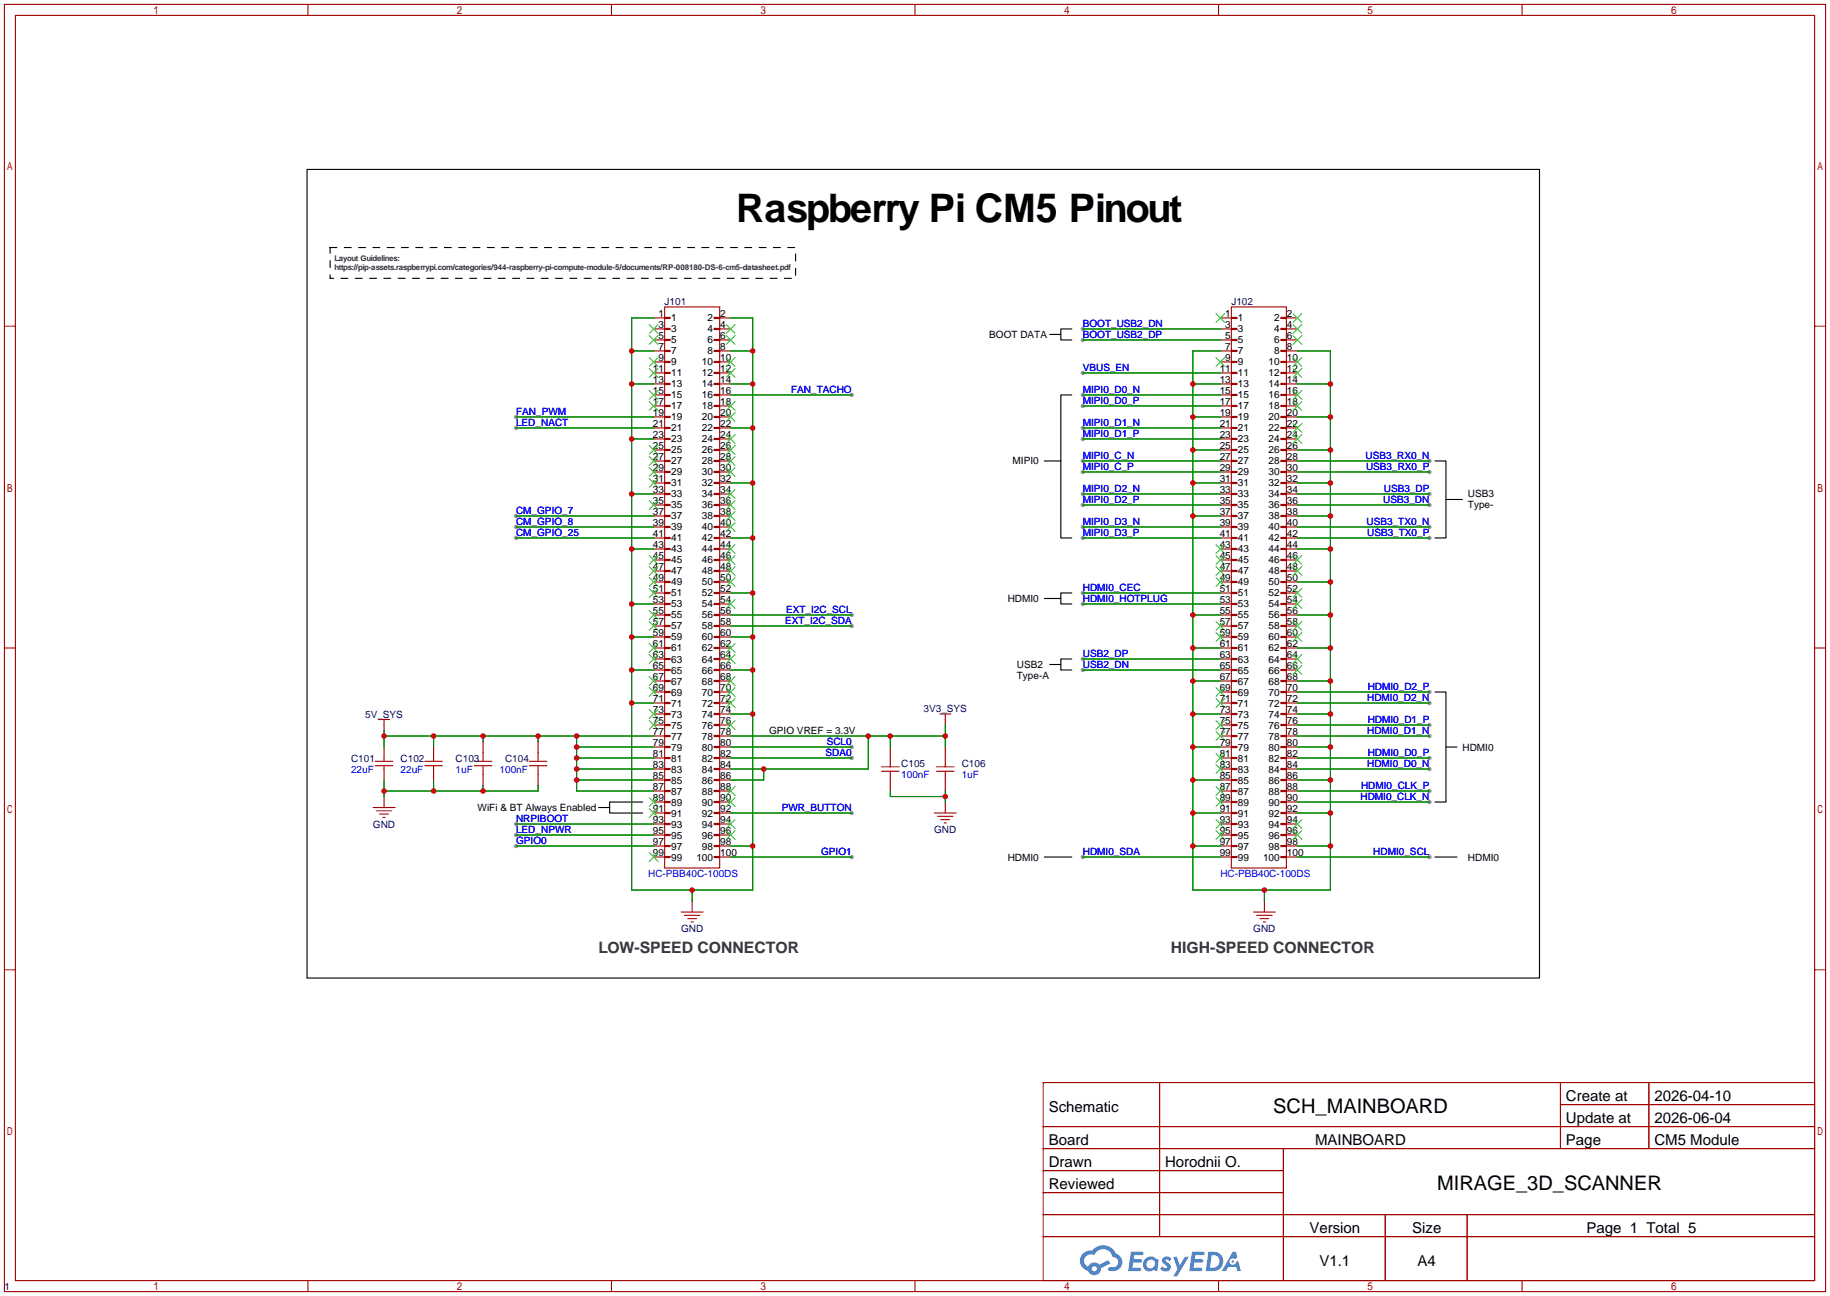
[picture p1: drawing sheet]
<svg xmlns="http://www.w3.org/2000/svg" width="422mm" height="299mm" viewBox="0 0 422 299" stroke-linecap="round" stroke-linejoin="round" font-family="sans-serif">
<g fill="#999">
<circle cx="329.9" cy="106.4" r=".51"/>
<circle cx="329.9" cy="109" r=".51"/>
<circle cx="329.9" cy="114" r=".51"/>
<circle cx="329.9" cy="116.6" r=".51"/>
<circle cx="329.9" cy="121.7" r=".51"/>
<circle cx="329.9" cy="124.2" r=".51"/>
<circle cx="249.9" cy="86.1" r=".51"/>
<circle cx="249.9" cy="91.2" r=".51"/>
<circle cx="249.9" cy="93.7" r=".51"/>
<circle cx="249.9" cy="98.8" r=".51"/>
<circle cx="249.9" cy="101.3" r=".51"/>
<circle cx="249.9" cy="106.4" r=".51"/>
<circle cx="249.9" cy="109" r=".51"/>
<circle cx="249.9" cy="114" r=".51"/>
<circle cx="249.9" cy="116.6" r=".51"/>
<circle cx="249.9" cy="121.7" r=".51"/>
<circle cx="249.9" cy="124.2" r=".51"/>
<circle cx="196.6" cy="172.5" r=".51"/>
<circle cx="196.6" cy="175" r=".51"/>
<circle cx="249.9" cy="75.9" r=".51"/>
<circle cx="249.9" cy="78.5" r=".51"/>
<circle cx="196.6" cy="187.7" r=".51"/>
<circle cx="196.6" cy="91.2" r=".51"/>
<circle cx="119.1" cy="96.3" r=".51"/>
<circle cx="119.1" cy="98.8" r=".51"/>
<circle cx="119.1" cy="124.2" r=".51"/>
<circle cx="119.1" cy="121.7" r=".51"/>
<circle cx="119.1" cy="119.1" r=".51"/>
<circle cx="119.1" cy="190.2" r=".51"/>
<circle cx="329.9" cy="185.2" r=".51"/>
<circle cx="329.9" cy="182.6" r=".51"/>
<circle cx="329.9" cy="177.5" r=".51"/>
<circle cx="329.9" cy="175" r=".51"/>
<circle cx="329.9" cy="169.9" r=".51"/>
<circle cx="329.9" cy="167.4" r=".51"/>
<circle cx="329.9" cy="162.3" r=".51"/>
<circle cx="329.9" cy="159.8" r=".51"/>
<circle cx="119.1" cy="195.3" r=".51"/>
<circle cx="249.9" cy="152.1" r=".51"/>
<circle cx="249.9" cy="154.7" r=".51"/>
<circle cx="119.1" cy="192.8" r=".51"/>
<circle cx="196.6" cy="197.9" r=".51"/>
<circle cx="196.6" cy="144.5" r=".51"/>
<circle cx="196.6" cy="142" r=".51"/>
<circle cx="329.9" cy="197.9" r=".51"/>
<circle cx="249.9" cy="197.9" r=".51"/>
<circle cx="249.9" cy="139.4" r=".51"/>
<circle cx="249.9" cy="136.9" r=".51"/>
</g>
<g fill="none" stroke="#a10000" stroke-width=".25">
<path d="M1 1h420.4v297.2h-420.4zM3.6 3.6h415.2v292.1h-415.2zM71.1 1v2.6M141.1 1v2.6M211.2 1v2.6M281.3 1v2.6M351.3 1v2.6M1 75.3h2.6M418.8 75.3h2.6M1 149.6h2.6M418.8 149.6h2.6M1 223.9h2.6"/>
<path d="M418.8 223.9h2.6M240.8 249.9h178v45.8h-178zM267.7 249.9v35.6M360.2 249.9v15.3M360.2 255h58.6M380.6 249.9v15.3M240.8 260.1h178M240.8 265.2h178M240.8 270.3h55.4M240.8 275.3h55.4M296.2 265.2v30.5M71.1 295.7v2.5"/>
<path d="M141.1 295.7v2.5M211.2 295.7v2.5M240.8 280.4h178M240.8 285.5h178M281.3 295.7v2.5M319.8 280.4v15.3M338.6 280.4v15.3M351.3 295.7v2.5"/>
</g>
<g fill="#5487ff">
<path d="M268.5 290.3a1.3 1.3 0 0 1 1.9 .3l-.4 .6a.54 .54 0 0 0-1-.2l.2 .2a1.28 1.28 0 0 1 .8 2 1.53 1.53 0 0 1-2.2-.3l.5-.6 .8 .5a.31 .31 0 0 0 .3-.3 .31 .31 0 0 0-.2-.3 1.12 1.12 0 0 1-.7-1.9z"/>
<path d="M270.8 290.2h.8l.7 1.9 1.2-1.9h.9l-2.7 4.5h-.9l1-1.7z"/>
<path d="M261 289h2.3a.46 .46 0 0 1 .5 .1 .46 .46 0 0 1 .1 .5l-.3 .2h-1.8l-.1 .9h1.6a.4 .4 0 0 1 .3 .4 .4 .4 0 0 1-.4 .4h-1.6l-.2 1.2h1.4a.46 .46 0 0 1 .5 .1 .46 .46 0 0 1 .1 .5l-.4 .2h-2.6z"/>
<path d="M275.1 289h2.3a.47 .47 0 0 1 .5 .1 .47 .47 0 0 1 .1 .5l-.3 .2h-1.8l-.1 .9h1.6a.4 .4 0 0 1 .4 .4 .4 .4 0 0 1-.5 .4h-1.6l-.2 1.2h1.4a.46 .46 0 0 1 .5 .1 .46 .46 0 0 1 .1 .5l-.4 .2h-2.6z"/>
<path d="M284.5 289h.8l.3 1.3-.6 .4a.75 .75 0 0 0-1.1 .3 .75 .75 0 0 0 .5 1 .75 .75 0 0 0 .9-.6l.5-.3 .6 2.4h-.8l-.3-1h-1.8l-.5 1h-1z"/>
<path d="M278.9 289l-.6 4.5h1.4a2.27 2.27 0 0 0 2.7-2.3 2.27 2.27 0 0 0-2.7-2.2zM279.7 289.8a1.5 1.5 0 0 1 1.8 1.5 1.5 1.5 0 0 1-1.9 1.4h-.3z"/>
<path d="M264.4 290.6a1.6 1.6 0 0 0-.4 2.3 1.6 1.6 0 0 0 2.3 .2l.8 .4 .3-2.5-.1-.3h-.5a1.58 1.58 0 0 0-2.4-.1zM265 291.1a.99 .99 0 0 1 1.6 .6 .99 .99 0 0 1-1.3 1.1 .98 .98 0 0 1-.3-1.7z"/>
<path d="M250 289.4a2.37 2.37 0 0 0 1.1 4 1.54 1.54 0 0 0 1.8 1 1.54 1.54 0 0 0 1.2-1.6l2.2-1.1-.5-.8-2.1 1.1a1.57 1.57 0 0 0-2.6 .4 1.5 1.5 0 0 1-.7-2.1 1.5 1.5 0 0 1 2.2-.5 2.23 2.23 0 0 1 2.3-1.4 2.23 2.23 0 0 1 1.9 1.8 1.16 1.16 0 0 1 1.3 1.1 1.16 1.16 0 0 1-1.1 1.3h-.7a.47 .47 0 0 0-.5 .3 .47 .47 0 0 0 .4 .6 2.14 2.14 0 0 0 2.7-1.4 2.14 2.14 0 0 0-1.3-2.7 3.2 3.2 0 0 0-5.5-.7l-1.1 .1zM252 292.9a.6 .6 0 0 1 1.2 0 .6 .6 0 0 1-1.2 0z"/>
<circle cx="284.6" cy="291.3" r=".28"/>
</g>
<g fill="none" stroke="#a10000" stroke-width=".25">
<path d="M150.9 73.4h2.5M150.9 75.9h2.5M150.9 78.5h2.5M153.4 70.9h12.7v129.5h-12.7zM153.4 73.3h1.3v.2h-1.3zM153.4 75.8h1.3v.3h-1.3zM153.4 78.4h1.3v.2h-1.3zM164.8 73.3h1.3v.2h-1.3zM164.8 75.8h1.3v.3h-1.3zM164.8 78.4h1.3v.2h-1.3zM166.1 73.4h2.6M166.1 75.9h2.6"/>
<path d="M166.1 78.5h2.6M281.7 73.4h2.5M281.7 75.9h2.5M281.7 78.5h2.5M284.2 70.9h12.7v129.5h-12.7zM284.2 73.3h1.3v.2h-1.3zM284.2 75.8h1.3v.3h-1.3zM284.2 78.4h1.3v.2h-1.3zM295.7 73.3h1.2v.2h-1.2zM295.7 75.8h1.2v.3h-1.2zM295.7 78.4h1.2v.2h-1.2zM296.9 73.4h2.6"/>
<path d="M296.9 75.9h2.6M296.9 78.5h2.6M150.9 81h2.5M150.9 83.6h2.5M150.9 86.1h2.5M150.9 88.6h2.5M150.9 91.2h2.5M150.9 93.7h2.5M150.9 96.3h2.5M150.9 98.8h2.5M153.4 80.9h1.3v.3h-1.3zM153.4 83.4h1.3v.3h-1.3z"/>
<path d="M153.4 86h1.3v.2h-1.3zM153.4 88.5h1.3v.3h-1.3zM153.4 91.1h1.3v.2h-1.3zM153.4 93.6h1.3v.3h-1.3zM153.4 96.1h1.3v.3h-1.3zM153.4 98.7h1.3v.2h-1.3zM164.8 80.9h1.3v.3h-1.3zM164.8 83.4h1.3v.3h-1.3zM164.8 86h1.3v.2h-1.3zM164.8 88.5h1.3v.3h-1.3zM164.8 91.1h1.3v.2h-1.3zM164.8 93.6h1.3v.3h-1.3z"/>
<path d="M164.8 96.1h1.3v.3h-1.3zM164.8 98.7h1.3v.2h-1.3zM166.1 81h2.6M166.1 83.6h2.6M166.1 86.1h2.6M166.1 88.6h2.6M166.1 91.2h2.6M166.1 93.7h2.6M166.1 96.3h2.6M166.1 98.8h2.6M281.7 81h2.5M281.7 83.6h2.5"/>
<path d="M281.7 86.1h2.5M281.7 88.6h2.5M281.7 91.2h2.5M281.7 93.7h2.5M281.7 96.3h2.5M281.7 98.8h2.5M284.2 80.9h1.3v.3h-1.3zM284.2 83.4h1.3v.3h-1.3zM284.2 86h1.3v.2h-1.3zM284.2 88.5h1.3v.3h-1.3zM284.2 91.1h1.3v.2h-1.3zM284.2 93.6h1.3v.3h-1.3z"/>
<path d="M284.2 96.1h1.3v.3h-1.3zM284.2 98.7h1.3v.2h-1.3zM295.7 80.9h1.2v.3h-1.2zM295.7 83.4h1.2v.3h-1.2zM295.7 86h1.2v.2h-1.2zM295.7 88.5h1.2v.3h-1.2zM295.7 91.1h1.2v.2h-1.2zM295.7 93.6h1.2v.3h-1.2zM295.7 96.1h1.2v.3h-1.2zM295.7 98.7h1.2v.2h-1.2zM296.9 81h2.6M296.9 83.6h2.6"/>
<path d="M296.9 86.1h2.6M296.9 88.6h2.6M296.9 91.2h2.6M296.9 93.7h2.6M296.9 96.3h2.6M296.9 98.8h2.6M150.9 101.3h2.5M150.9 103.9h2.5M150.9 106.4h2.5M150.9 109h2.5M150.9 111.5h2.5M150.9 114h2.5"/>
<path d="M150.9 116.6h2.5M150.9 119.1h2.5M153.4 101.2h1.3v.3h-1.3zM153.4 103.8h1.3v.2h-1.3zM153.4 106.3h1.3v.3h-1.3zM153.4 108.8h1.3v.3h-1.3zM153.4 111.4h1.3v.2h-1.3zM153.4 113.9h1.3v.3h-1.3zM153.4 116.5h1.3v.2h-1.3zM153.4 119h1.3v.3h-1.3zM164.8 101.2h1.3v.3h-1.3zM164.8 103.8h1.3v.2h-1.3z"/>
<path d="M164.8 106.3h1.3v.3h-1.3zM164.8 108.8h1.3v.3h-1.3zM164.8 111.4h1.3v.2h-1.3zM164.8 113.9h1.3v.3h-1.3zM164.8 116.5h1.3v.2h-1.3zM164.8 119h1.3v.3h-1.3zM166.1 101.3h2.6M166.1 103.9h2.6M166.1 106.4h2.6M166.1 109h2.6M166.1 111.5h2.6M166.1 114h2.6"/>
<path d="M166.1 116.6h2.6M166.1 119.1h2.6M281.7 101.3h2.5M281.7 103.9h2.5M281.7 106.4h2.5M281.7 109h2.5M281.7 111.5h2.5M281.7 114h2.5M281.7 116.6h2.5M281.7 119.1h2.5M284.2 101.2h1.3v.3h-1.3zM284.2 103.8h1.3v.2h-1.3z"/>
<path d="M284.2 106.3h1.3v.3h-1.3zM284.2 108.8h1.3v.3h-1.3zM284.2 111.4h1.3v.2h-1.3zM284.2 113.9h1.3v.3h-1.3zM284.2 116.5h1.3v.2h-1.3zM284.2 119h1.3v.3h-1.3zM295.7 101.2h1.2v.3h-1.2zM295.7 103.8h1.2v.2h-1.2zM295.7 106.3h1.2v.3h-1.2zM295.7 108.8h1.2v.3h-1.2zM295.7 111.4h1.2v.2h-1.2zM295.7 113.9h1.2v.3h-1.2z"/>
<path d="M295.7 116.5h1.2v.2h-1.2zM295.7 119h1.2v.3h-1.2zM296.9 101.3h2.6M296.9 103.9h2.6M296.9 106.4h2.6M296.9 109h2.6M296.9 111.5h2.6M296.9 114h2.6M296.9 116.6h2.6M296.9 119.1h2.6M150.9 121.7h2.5M150.9 124.2h2.5"/>
<path d="M150.9 126.7h2.5M150.9 129.3h2.5M150.9 131.8h2.5M150.9 139.4h2.5M150.9 134.4h2.5M150.9 136.9h2.5M153.4 121.5h1.3v.3h-1.3zM153.4 124.1h1.3v.2h-1.3zM153.4 126.6h1.3v.3h-1.3zM153.4 129.2h1.3v.2h-1.3zM153.4 131.7h1.3v.3h-1.3zM153.4 134.2h1.3v.3h-1.3z"/>
<path d="M153.4 136.8h1.3v.2h-1.3zM153.4 139.3h1.3v.3h-1.3zM164.8 121.5h1.3v.3h-1.3zM164.8 124.1h1.3v.2h-1.3zM164.8 126.6h1.3v.3h-1.3zM164.8 129.2h1.3v.2h-1.3zM164.8 131.7h1.3v.3h-1.3zM164.8 134.2h1.3v.3h-1.3zM164.8 136.8h1.3v.2h-1.3zM164.8 139.3h1.3v.3h-1.3zM166.1 121.7h2.6M166.1 124.2h2.6"/>
<path d="M166.1 126.7h2.6M166.1 129.3h2.6M166.1 131.8h2.6M166.1 139.4h2.6M166.1 134.4h2.6M166.1 136.9h2.6M281.7 121.7h2.5M281.7 124.2h2.5M281.7 126.7h2.5M281.7 129.3h2.5M281.7 131.8h2.5M281.7 139.4h2.5"/>
<path d="M281.7 134.4h2.5M281.7 136.9h2.5M284.2 121.5h1.3v.3h-1.3zM284.2 124.1h1.3v.2h-1.3zM284.2 126.6h1.3v.3h-1.3zM284.2 129.2h1.3v.2h-1.3zM284.2 131.7h1.3v.3h-1.3zM284.2 134.2h1.3v.3h-1.3zM284.2 136.8h1.3v.2h-1.3zM284.2 139.3h1.3v.3h-1.3zM295.7 121.5h1.2v.3h-1.2zM295.7 124.1h1.2v.2h-1.2z"/>
<path d="M295.7 126.6h1.2v.3h-1.2zM295.7 129.2h1.2v.2h-1.2zM295.7 131.7h1.2v.3h-1.2zM295.7 134.2h1.2v.3h-1.2zM295.7 136.8h1.2v.2h-1.2zM295.7 139.3h1.2v.3h-1.2zM296.9 121.7h2.6M296.9 124.2h2.6M296.9 126.7h2.6M296.9 129.3h2.6M296.9 131.8h2.6M296.9 139.4h2.6"/>
<path d="M296.9 134.4h2.6M296.9 136.9h2.6M150.9 159.8h2.5M150.9 157.2h2.5M150.9 154.7h2.5M150.9 152.1h2.5M150.9 149.6h2.5M150.9 147.1h2.5M150.9 144.5h2.5M150.9 142h2.5M153.4 141.9h1.3v.2h-1.3zM153.4 144.4h1.3v.3h-1.3z"/>
<path d="M153.4 146.9h1.3v.3h-1.3zM153.4 149.5h1.3v.2h-1.3zM153.4 152h1.3v.3h-1.3zM153.4 154.6h1.3v.2h-1.3zM153.4 157.1h1.3v.3h-1.3zM153.4 159.6h1.3v.3h-1.3zM164.8 141.9h1.3v.2h-1.3zM164.8 144.4h1.3v.3h-1.3zM164.8 146.9h1.3v.3h-1.3zM164.8 149.5h1.3v.2h-1.3zM164.8 152h1.3v.3h-1.3zM164.8 154.6h1.3v.2h-1.3z"/>
<path d="M164.8 157.1h1.3v.3h-1.3zM164.8 159.6h1.3v.3h-1.3zM166.1 159.8h2.6M166.1 157.2h2.6M166.1 154.7h2.6M166.1 152.1h2.6M166.1 149.6h2.6M166.1 147.1h2.6M166.1 144.5h2.6M166.1 142h2.6M281.7 159.8h2.5M281.7 157.2h2.5"/>
<path d="M281.7 154.7h2.5M281.7 152.1h2.5M281.7 149.6h2.5M281.7 147.1h2.5M281.7 144.5h2.5M281.7 142h2.5M284.2 141.9h1.3v.2h-1.3zM284.2 144.4h1.3v.3h-1.3zM284.2 146.9h1.3v.3h-1.3zM284.2 149.5h1.3v.2h-1.3zM284.2 152h1.3v.3h-1.3zM284.2 154.6h1.3v.2h-1.3z"/>
<path d="M284.2 157.1h1.3v.3h-1.3zM284.2 159.6h1.3v.3h-1.3zM295.7 141.9h1.2v.2h-1.2zM295.7 144.4h1.2v.3h-1.2zM295.7 146.9h1.2v.3h-1.2zM295.7 149.5h1.2v.2h-1.2zM295.7 152h1.2v.3h-1.2zM295.7 154.6h1.2v.2h-1.2zM295.7 157.1h1.2v.3h-1.2zM295.7 159.6h1.2v.3h-1.2zM296.9 159.8h2.6M296.9 157.2h2.6"/>
<path d="M296.9 154.7h2.6M296.9 152.1h2.6M296.9 149.6h2.6M296.9 147.1h2.6M296.9 144.5h2.6M296.9 142h2.6M86.6 176.8h4.1M86.6 175.8h4.1M87.4 166.1h2.5M88.6 166.1v2.6M88.6 172.5v3.3M88.6 176.8v3.3"/>
<path d="M98 176.8h4.1M98 175.8h4.1M100.1 172.5v3.3M100.1 176.8v3.3M109.5 176.8h4M109.5 175.8h4M111.5 171.2v4.6M111.5 176.8v4.6M122.2 176.8h4M122.2 175.8h4M124.2 171.2v4.6M124.2 176.8v4.6"/>
<path d="M150.9 177.5h2.5M150.9 175h2.5M150.9 172.5h2.5M150.9 169.9h2.5M150.9 167.4h2.5M150.9 164.8h2.5M150.9 162.3h2.5M153.4 162.2h1.3v.2h-1.3zM153.4 164.7h1.3v.3h-1.3zM153.4 167.3h1.3v.2h-1.3zM153.4 169.8h1.3v.3h-1.3zM153.4 172.3h1.3v.3h-1.3z"/>
<path d="M153.4 174.9h1.3v.2h-1.3zM153.4 177.4h1.3v.3h-1.3zM153.4 180h1.3v.2h-1.3zM164.8 162.2h1.3v.2h-1.3zM164.8 164.7h1.3v.3h-1.3zM164.8 167.3h1.3v.2h-1.3zM164.8 169.8h1.3v.3h-1.3zM164.8 172.3h1.3v.3h-1.3zM164.8 174.9h1.3v.2h-1.3zM164.8 177.4h1.3v.3h-1.3zM164.8 180h1.3v.2h-1.3zM166.1 177.5h2.6"/>
<path d="M166.1 175h2.6M166.1 172.5h2.6M166.1 169.9h2.6M166.1 167.4h2.6M166.1 164.8h2.6M166.1 162.3h2.6M203.5 177h4M203.5 178.1h4M205.5 172.5v4.5M205.5 178.1v4.5M216.2 177h4M216.2 178.1h4"/>
<path d="M216.9 164.8h2.6M218.2 164.8v2.6M218.2 172.5v4.5M218.2 178.1v4.5M281.7 177.5h2.5M281.7 175h2.5M281.7 172.5h2.5M281.7 169.9h2.5M281.7 167.4h2.5M281.7 164.8h2.5M281.7 162.3h2.5M284.2 162.2h1.3v.2h-1.3z"/>
<path d="M284.2 164.7h1.3v.3h-1.3zM284.2 167.3h1.3v.2h-1.3zM284.2 169.8h1.3v.3h-1.3zM284.2 172.3h1.3v.3h-1.3zM284.2 174.9h1.3v.2h-1.3zM284.2 177.4h1.3v.3h-1.3zM284.2 180h1.3v.2h-1.3zM295.7 162.2h1.2v.2h-1.2zM295.7 164.7h1.2v.3h-1.2zM295.7 167.3h1.2v.2h-1.2zM295.7 169.8h1.2v.3h-1.2zM295.7 172.3h1.2v.3h-1.2z"/>
<path d="M295.7 174.9h1.2v.2h-1.2zM295.7 177.4h1.2v.3h-1.2zM295.7 180h1.2v.2h-1.2zM296.9 177.5h2.6M296.9 175h2.6M296.9 172.5h2.6M296.9 169.9h2.6M296.9 167.4h2.6M296.9 164.8h2.6M296.9 162.3h2.6M86.1 186.4h5.1M86.9 187.2h3.5"/>
<path d="M87.6 188h2.1M88.4 188.7h.5M88.6 183.9v2.5M150.9 197.9h2.5M150.9 195.3h2.5M150.9 192.8h2.5M150.9 190.2h2.5M150.9 187.7h2.5M150.9 185.2h2.5M150.9 182.6h2.5M150.9 180.1h2.5M153.4 182.5h1.3v.3h-1.3z"/>
<path d="M153.4 185h1.3v.3h-1.3zM153.4 187.6h1.3v.2h-1.3zM153.4 190.1h1.3v.3h-1.3zM153.4 192.7h1.3v.2h-1.3zM153.4 195.2h1.3v.3h-1.3zM153.4 197.7h1.3v.3h-1.3zM164.8 182.5h1.3v.3h-1.3zM164.8 185h1.3v.3h-1.3zM164.8 187.6h1.3v.2h-1.3zM164.8 190.1h1.3v.3h-1.3zM164.8 192.7h1.3v.2h-1.3zM164.8 195.2h1.3v.3h-1.3z"/>
<path d="M164.8 197.7h1.3v.3h-1.3zM166.1 197.9h2.6M166.1 195.3h2.6M166.1 192.8h2.6M166.1 190.2h2.6M166.1 187.7h2.6M166.1 185.2h2.6M166.1 182.6h2.6M166.1 180.1h2.6M215.6 187.7h5.1M216.4 188.5h3.6M217.2 189.2h2"/>
<path d="M217.9 190h.5M218.2 185.2v2.5M281.7 197.9h2.5M281.7 195.3h2.5M281.7 192.8h2.5M281.7 190.2h2.5M281.7 187.7h2.5M281.7 185.2h2.5M281.7 182.6h2.5M281.7 180.1h2.5M284.2 182.5h1.3v.3h-1.3zM284.2 185h1.3v.3h-1.3z"/>
<path d="M284.2 187.6h1.3v.2h-1.3zM284.2 190.1h1.3v.3h-1.3zM284.2 192.7h1.3v.2h-1.3zM284.2 195.2h1.3v.3h-1.3zM284.2 197.7h1.3v.3h-1.3zM295.7 182.5h1.2v.3h-1.2zM295.7 185h1.2v.3h-1.2zM295.7 187.6h1.2v.2h-1.2zM295.7 190.1h1.2v.3h-1.2zM295.7 192.7h1.2v.2h-1.2zM295.7 195.2h1.2v.3h-1.2zM295.7 197.7h1.2v.3h-1.2z"/>
<path d="M296.9 197.9h2.6M296.9 195.3h2.6M296.9 192.8h2.6M296.9 190.2h2.6M296.9 187.7h2.6M296.9 185.2h2.6M296.9 182.6h2.6M296.9 180.1h2.6M157.2 210.6h5.1M158 211.3h3.5M158.7 212.1h2.1M159.5 212.9h.5"/>
<path d="M159.8 208v2.6M289.3 210.6h5.1M290.1 211.3h3.5M290.8 212.1h2.1M291.6 212.9h.5M291.8 208v2.6"/>
</g>
<g fill="none" stroke="#3c3" stroke-width=".25">
<path d="M149.9 74.9l2 2.1M149.9 77.5l2 2M151.9 74.9l-2 2.1M151.9 77.5l-2 2M167.6 77.5l2.1 2M167.6 74.9l2.1 2.1M169.7 77.5l-2.1 2M169.7 74.9l-2.1 2.1M280.7 72.4l2 2M282.7 72.4l-2 2M298.4 77.5l2.1 2M298.4 74.9l2.1 2.1"/>
<path d="M298.4 72.4l2.1 2M300.5 77.5l-2.1 2M300.5 74.9l-2.1 2.1M300.5 72.4l-2.1 2M149.9 82.6l2 2M149.9 85.1l2 2M149.9 90.2l2 2M149.9 92.7l2 2M151.9 82.6l-2 2M151.9 85.1l-2 2M151.9 90.2l-2 2M151.9 92.7l-2 2"/>
<path d="M167.6 92.7l2.1 2M167.6 95.2l2.1 2.1M167.6 85.1l2.1 2M167.6 82.6l2.1 2M169.7 85.1l-2.1 2M169.7 92.7l-2.1 2M169.7 95.2l-2.1 2.1M169.7 82.6l-2.1 2M280.7 82.6l2 2M282.7 82.6l-2 2M298.4 90.2l2.1 2M298.4 97.8l2.1 2"/>
<path d="M298.4 92.7l2.1 2M298.4 85.1l2.1 2M298.4 82.6l2.1 2M300.5 97.8l-2.1 2M300.5 92.7l-2.1 2M300.5 90.2l-2.1 2M300.5 85.1l-2.1 2M300.5 82.6l-2.1 2M149.9 102.9l2 2M149.9 105.4l2 2M149.9 108l2 2M149.9 110.5l2 2"/>
<path d="M149.9 115.6l2 2M151.9 102.9l-2 2M151.9 105.4l-2 2M151.9 108l-2 2M151.9 110.5l-2 2M151.9 115.6l-2 2M167.6 108l2.1 2M167.6 118.1l2.1 2M167.6 115.6l2.1 2M167.6 113l2.1 2.1M167.6 105.4l2.1 2M167.6 102.9l2.1 2"/>
<path d="M167.6 100.3l2.1 2.1M169.7 113l-2.1 2.1M169.7 115.6l-2.1 2M169.7 118.1l-2.1 2M169.7 108l-2.1 2M169.7 105.4l-2.1 2M169.7 102.9l-2.1 2M169.7 100.3l-2.1 2.1M298.4 100.3l2.1 2.1M300.5 100.3l-2.1 2.1M149.9 133.3l2 2.1M149.9 128.3l2 2"/>
<path d="M149.9 130.8l2 2M149.9 135.9l2 2M151.9 128.3l-2 2M151.9 130.8l-2 2M151.9 133.3l-2 2.1M151.9 135.9l-2 2M167.6 120.6l2.1 2.1M167.6 138.4l2.1 2.1M167.6 133.3l2.1 2.1M167.6 130.8l2.1 2M167.6 128.3l2.1 2M167.6 125.7l2.1 2.1"/>
<path d="M169.7 138.4l-2.1 2.1M169.7 133.3l-2.1 2.1M169.7 130.8l-2.1 2M169.7 128.3l-2.1 2M169.7 125.7l-2.1 2.1M169.7 120.6l-2.1 2.1M280.7 128.3l2 2M280.7 125.7l2 2.1M280.7 130.8l2 2M280.7 133.3l2 2.1M282.7 125.7l-2 2.1M282.7 128.3l-2 2"/>
<path d="M282.7 130.8l-2 2M282.7 133.3l-2 2.1M298.4 138.4l2.1 2.1M298.4 135.9l2.1 2M298.4 130.8l2.1 2M298.4 128.3l2.1 2M300.5 138.4l-2.1 2.1M300.5 135.9l-2.1 2M300.5 130.8l-2.1 2M300.5 128.3l-2.1 2M149.9 148.6l2 2M149.9 141l2 2"/>
<path d="M149.9 143.5l2 2M149.9 151.1l2 2.1M149.9 156.2l2 2M149.9 158.7l2 2.1M151.9 156.2l-2 2M151.9 151.1l-2 2.1M151.9 148.6l-2 2M151.9 141l-2 2M151.9 143.5l-2 2M151.9 158.7l-2 2.1M167.6 158.7l2.1 2.1M167.6 156.2l2.1 2"/>
<path d="M167.6 151.1l2.1 2.1M167.6 148.6l2.1 2M169.7 158.7l-2.1 2.1M169.7 156.2l-2.1 2M169.7 151.1l-2.1 2.1M169.7 148.6l-2.1 2M280.7 143.5l2 2M280.7 146l2 2.1M280.7 158.7l2 2.1M282.7 146l-2 2.1M282.7 143.5l-2 2M282.7 158.7l-2 2.1"/>
<path d="M298.4 153.7l2.1 2M298.4 151.1l2.1 2.1M298.4 146l2.1 2.1M298.4 143.5l2.1 2M300.5 153.7l-2.1 2M300.5 151.1l-2.1 2.1M300.5 146l-2.1 2.1M300.5 143.5l-2.1 2M149.9 166.4l2 2M149.9 163.8l2 2.1M151.9 166.4l-2 2M151.9 163.8l-2 2.1"/>
<path d="M167.6 166.4l2.1 2M167.6 161.3l2.1 2M169.7 166.4l-2.1 2M169.7 161.3l-2.1 2M280.7 174l2 2M280.7 161.3l2 2M280.7 166.4l2 2M280.7 168.9l2 2M280.7 176.5l2 2.1M282.7 168.9l-2 2M282.7 161.3l-2 2M282.7 166.4l-2 2"/>
<path d="M282.7 174l-2 2M282.7 176.5l-2 2.1M149.9 184.1l2 2.1M149.9 186.7l2 2M149.9 196.8l2 2.1M151.9 184.1l-2 2.1M151.9 186.7l-2 2M151.9 196.8l-2 2.1M167.6 191.8l2.1 2M167.6 189.2l2.1 2.1M167.6 184.1l2.1 2.1M167.6 181.6l2.1 2"/>
<path d="M169.7 191.8l-2.1 2M169.7 189.2l-2.1 2.1M169.7 184.1l-2.1 2.1M169.7 181.6l-2.1 2M280.7 181.6l2 2M280.7 184.1l2 2.1M280.7 189.2l2 2.1M280.7 191.8l2 2M282.7 181.6l-2 2M282.7 184.1l-2 2.1M282.7 189.2l-2 2.1M282.7 191.8l-2 2"/>
<path d="M298.4 191.8l2.1 2M298.4 189.2l2.1 2.1M300.5 191.8l-2.1 2M300.5 189.2l-2.1 2.1"/>
</g>
<g fill="none" stroke="#008700" stroke-width=".25">
<path d="M150.9 73.4h-5.1v132.1h27.9v-132.1h-5M249.9 75.9h31.8M249.9 78.5h31.8M119.1 96.3h31.8M119.1 98.8h31.8M145.8 88.6h5.1M145.8 81h5.1M168.7 88.6h5M168.7 81h5M168.7 91.2h27.9M168.7 98.8h5M249.9 86.1h31.8"/>
<path d="M249.9 91.2h31.8M249.9 93.7h31.8M249.9 98.8h31.8M275.3 96.3h6.4M275.3 88.6h6.4M281.7 81h-6.4v124.5h31.8v-124.5h-7.6M299.5 96.3h7.6M299.5 88.6h7.6M119.1 119.1h31.8M145.8 114h5.1M145.8 101.3h5.1M168.7 111.5h5"/>
<path d="M249.9 106.4h31.8M249.9 109h31.8M249.9 114h31.8M249.9 116.6h31.8M249.9 101.3h31.8M275.3 119.1h6.4M275.3 111.5h6.4M275.3 103.9h6.4M299.5 119.1h7.6M299.5 111.5h7.6M299.5 103.9h7.6M299.5 106.4h30.4"/>
<path d="M299.5 109h30.4M299.5 114h30.4M299.5 116.6h30.4M119.1 121.7h31.8M119.1 124.2h31.8M145.8 126.7h5.1M145.8 139.4h5.1M168.7 124.2h5M168.7 136.9h5M249.9 121.7h31.8M249.9 124.2h31.8M249.9 136.9h31.8"/>
<path d="M249.9 139.4h31.8M299.5 134.4h7.6M299.5 126.7h7.6M299.5 121.7h30.4M299.5 124.2h30.4M145.8 147.1h5.1M145.8 154.7h5.1M168.7 142h27.9M168.7 147.1h5M168.7 154.7h5M168.7 144.5h27.9M249.9 154.7h31.8"/>
<path d="M249.9 152.1h31.8M275.3 157.2h6.4M275.3 149.6h6.4M275.3 142h6.4M299.5 157.2h7.6M299.5 149.6h7.6M299.5 142h7.6M299.5 159.8h30.4M88.6 169.9h62.3M88.6 168.7v3.8M100.1 169.9v2.6M111.5 169.9v1.3"/>
<path d="M124.2 169.9v1.3M133.1 172.5h17.8M133.1 169.9v12.7h17.8M133.1 175h17.8M133.1 177.5h17.8M145.8 162.3h5.1M168.7 172.5h27.9M168.7 164.8h5M168.7 169.9h49.5M168.7 175h27.9M176.3 177.5v2.6h-7.6M200.4 169.9v7.6h-31.7"/>
<path d="M205.5 169.9v2.6M218.2 167.4v5.1M275.3 172.5h6.4M275.3 164.8h6.4M299.5 172.5h7.6M299.5 164.8h7.6M299.5 169.9h30.4M299.5 175h30.4M299.5 177.5h30.4M299.5 167.4h30.4M299.5 162.3h30.4M88.6 180.1v3.8"/>
<path d="M100.1 180.1v2.5M111.5 181.4v1.2M119.1 195.3h31.8M119.1 190.2h31.8M119.1 192.8h31.8M124.2 181.4v1.2h-35.6M133.1 180.1h17.8M168.7 195.3h5M168.7 187.7h27.9M168.7 197.9h27.9M205.5 182.6v1.3h12.7M218.2 182.6v2.6"/>
<path d="M249.9 197.9h31.8M275.3 195.3h6.4M275.3 187.7h6.4M275.3 180.1h6.4M299.5 195.3h7.6M299.5 187.7h7.6M299.5 180.1h7.6M299.5 182.6h30.4M299.5 185.2h30.4M299.5 197.9h30.4M159.8 205.5v2.5M291.8 205.5v2.5"/>
</g>
<g fill="none" stroke="#000" stroke-width=".25">
<path d="M70.9 39.1h284.4v186.7h-284.4zM242.3 77.2h2.6M247.4 75.9h-2.5v2.6h2.5M247.4 91.2h-2.5v33h2.5M241 106.4h3.9M331.2 106.4h2.6v17.8h-2.6M333.8 115.3h3.8M241 138.2h3.9M247.4 136.9h-2.5v2.5h2.5M242.3 153.4h2.6M247.4 152.1h-2.5v2.6h2.5M331.2 159.8h2.6v25.4h-2.6"/>
<path d="M333.8 172.5h2.5M138.2 186.4h2.5M148.3 185.2h-7.6v2.5h7.6M241 197.9h6.4M331.2 197.9h5.1"/>
</g>
<path d="M76.2 57.2h107.4v7.1h-107.4z" fill="none" stroke="#000" stroke-width=".25" stroke-dasharray="1.5 1.8"/>
<g fill="#c00">
<circle cx="291.8" cy="205.5" r=".63"/>
<circle cx="275.3" cy="195.3" r=".63"/>
<circle cx="275.3" cy="187.7" r=".63"/>
<circle cx="275.3" cy="180.1" r=".63"/>
<circle cx="275.3" cy="172.5" r=".63"/>
<circle cx="275.3" cy="164.8" r=".63"/>
<circle cx="275.3" cy="157.2" r=".63"/>
<circle cx="275.3" cy="149.6" r=".63"/>
<circle cx="275.3" cy="142" r=".63"/>
<circle cx="275.3" cy="119.1" r=".63"/>
<circle cx="275.3" cy="111.5" r=".63"/>
<circle cx="275.3" cy="103.9" r=".63"/>
<circle cx="275.3" cy="96.3" r=".63"/>
<circle cx="275.3" cy="88.6" r=".63"/>
<circle cx="307.1" cy="195.3" r=".63"/>
<circle cx="307.1" cy="187.7" r=".63"/>
<circle cx="307.1" cy="180.1" r=".63"/>
<circle cx="307.1" cy="172.5" r=".63"/>
<circle cx="307.1" cy="164.8" r=".63"/>
<circle cx="307.1" cy="157.2" r=".63"/>
<circle cx="307.1" cy="149.6" r=".63"/>
<circle cx="307.1" cy="142" r=".63"/>
<circle cx="307.1" cy="134.4" r=".63"/>
<circle cx="307.1" cy="126.7" r=".63"/>
<circle cx="307.1" cy="119.1" r=".63"/>
<circle cx="307.1" cy="111.5" r=".63"/>
<circle cx="307.1" cy="103.9" r=".63"/>
<circle cx="307.1" cy="96.3" r=".63"/>
<circle cx="307.1" cy="88.6" r=".63"/>
<circle cx="133.1" cy="169.9" r=".63"/>
<circle cx="133.1" cy="172.5" r=".63"/>
<circle cx="133.1" cy="175" r=".63"/>
<circle cx="133.1" cy="177.5" r=".63"/>
<circle cx="133.1" cy="180.1" r=".63"/>
<circle cx="124.2" cy="169.9" r=".63"/>
<circle cx="111.5" cy="169.9" r=".63"/>
<circle cx="100.1" cy="169.9" r=".63"/>
<circle cx="88.6" cy="169.9" r=".63"/>
<circle cx="88.6" cy="182.6" r=".63"/>
<circle cx="100.1" cy="182.6" r=".63"/>
<circle cx="111.5" cy="182.6" r=".63"/>
<circle cx="173.7" cy="124.2" r=".63"/>
<circle cx="173.7" cy="136.9" r=".63"/>
<circle cx="173.7" cy="147.1" r=".63"/>
<circle cx="173.7" cy="154.7" r=".63"/>
<circle cx="173.7" cy="164.8" r=".63"/>
<circle cx="173.7" cy="195.3" r=".63"/>
<circle cx="159.8" cy="205.5" r=".63"/>
<circle cx="145.8" cy="162.3" r=".63"/>
<circle cx="145.8" cy="154.7" r=".63"/>
<circle cx="145.8" cy="147.1" r=".63"/>
<circle cx="145.8" cy="139.4" r=".63"/>
<circle cx="145.8" cy="126.7" r=".63"/>
<circle cx="145.8" cy="114" r=".63"/>
<circle cx="145.8" cy="101.3" r=".63"/>
<circle cx="145.8" cy="88.6" r=".63"/>
<circle cx="145.8" cy="81" r=".63"/>
<circle cx="173.7" cy="111.5" r=".63"/>
<circle cx="173.7" cy="98.8" r=".63"/>
<circle cx="173.7" cy="88.6" r=".63"/>
<circle cx="173.7" cy="81" r=".63"/>
<circle cx="205.5" cy="169.9" r=".63"/>
<circle cx="218.2" cy="169.9" r=".63"/>
<circle cx="200.4" cy="169.9" r=".63"/>
<circle cx="176.3" cy="177.5" r=".63"/>
<circle cx="218.2" cy="183.9" r=".63"/>
</g>
<text font-size="9.1" x="169.9" y="51.3">Raspberry Pi CM5 Pinout</text>
<g font-size="4.6">
<text x="293.9" y="257">SCH_MAINBOARD</text>
<text x="331.7" y="274.8">MIRAGE_3D_SCANNER</text>
</g>
<g font-size="3.6" fill="#333">
<text x="138.2" y="220">LOW-SPEED CONNECTOR</text>
<text x="270.3" y="220">HIGH-SPEED CONNECTOR</text>
</g>
<g font-size="3.5">
<text x="242.1" y="256.7">Schematic</text>
<text x="361.5" y="254.2">Create at</text>
<text x="381.9" y="254.2">2026-04-10</text>
<text x="361.5" y="259.2">Update at</text>
<text x="381.9" y="259.2">2026-06-04</text>
<text x="242.1" y="264.3">Board</text>
<text x="242.1" y="269.4">Drawn</text>
<text x="268.9" y="269.4">Horodnii O.</text>
<text x="303.6" y="264.3">MAINBOARD</text>
<text x="361.5" y="264.3">Page</text>
<text x="381.9" y="264.3">CM5 Module</text>
<text x="242.1" y="274.5">Reviewed</text>
<text x="302.3" y="284.6">Version</text>
<text x="326" y="284.6">Size</text>
<text x="366.2" y="284.6">Page 1 Total 5</text>
<text x="304.6" y="292.3">V1.1</text>
<text x="327.2" y="292.3">A4</text>
</g>
<g font-size="2.3" fill="#000080">
<text x="153.4" y="70.4">J101</text>
<text x="284.2" y="70.4">J102</text>
<text x="84.3" y="165.7">5V_SYS</text>
<text x="213.2" y="164.4">3V3_SYS</text>
<text x="81" y="175.8">C101</text>
<text x="92.5" y="175.8">C102</text>
<text x="105.2" y="175.8">C103</text>
<text x="116.6" y="175.8">C104</text>
<text x="208" y="177.1">C105</text>
<text x="222" y="177.1">C106</text>
<text x="86.1" y="191.1">GND</text>
<text x="215.6" y="192.3">GND</text>
<text x="157.2" y="215.2">GND</text>
<text x="289.3" y="215.2">GND</text>
<text x="1" y="297.7">1</text>
</g>
<g font-size="2.3">
<text x="152" y="73.2">1</text>
<text x="152" y="75.7">3</text>
<text x="154.9" y="74.2">1</text>
<text x="154.9" y="76.8">3</text>
<text x="163.3" y="76.8">4</text>
<text x="163.3" y="74.2">2</text>
<text x="166.2" y="75.7">4</text>
<text x="166.2" y="73.2">2</text>
<text x="282.8" y="73.2">1</text>
<text x="282.8" y="75.7">3</text>
<text x="285.8" y="74.2">1</text>
<text x="285.8" y="76.8">3</text>
<text x="294.1" y="76.8">4</text>
<text x="294.1" y="74.2">2</text>
<text x="297.1" y="75.7">4</text>
<text x="297.1" y="73.2">2</text>
<text x="152" y="78.3">5</text>
<text x="152" y="80.8">7</text>
<text x="152" y="83.3">9</text>
<text x="154.9" y="79.3">5</text>
<text x="154.9" y="81.8">7</text>
<text x="163.3" y="81.8">8</text>
<text x="163.3" y="79.3">6</text>
<text x="166.2" y="83.3">10</text>
<text x="166.2" y="80.8">8</text>
<text x="166.2" y="78.3">6</text>
<text x="228.3" y="78">BOOT DATA</text>
<text x="282.8" y="78.3">5</text>
<text x="282.8" y="80.8">7</text>
<text x="282.8" y="83.3">9</text>
<text x="285.8" y="79.3">5</text>
<text x="285.8" y="81.8">7</text>
<text x="294.1" y="81.8">8</text>
<text x="294.1" y="79.3">6</text>
<text x="297.1" y="83.3">10</text>
<text x="297.1" y="80.8">8</text>
<text x="297.1" y="78.3">6</text>
<text x="150.7" y="85.9">11</text>
<text x="150.7" y="88.4">13</text>
<text x="154.9" y="84.4">9</text>
<text x="154.9" y="86.9">11</text>
<text x="154.9" y="89.5">13</text>
<text x="162" y="89.5">14</text>
<text x="162" y="86.9">12</text>
<text x="162" y="84.4">10</text>
<text x="166.2" y="88.4">14</text>
<text x="166.2" y="85.9">12</text>
<text x="281.5" y="85.9">11</text>
<text x="281.5" y="88.4">13</text>
<text x="285.8" y="84.4">9</text>
<text x="285.8" y="86.9">11</text>
<text x="285.8" y="89.5">13</text>
<text x="292.8" y="89.5">14</text>
<text x="292.8" y="86.9">12</text>
<text x="292.8" y="84.4">10</text>
<text x="297.1" y="88.4">14</text>
<text x="297.1" y="85.9">12</text>
<text x="150.7" y="91">15</text>
<text x="150.7" y="93.5">17</text>
<text x="154.9" y="92">15</text>
<text x="154.9" y="94.5">17</text>
<text x="162" y="94.5">18</text>
<text x="162" y="92">16</text>
<text x="166.2" y="93.5">18</text>
<text x="166.2" y="91">16</text>
<text x="281.5" y="91">15</text>
<text x="281.5" y="93.5">17</text>
<text x="285.8" y="92">15</text>
<text x="285.8" y="94.5">17</text>
<text x="292.8" y="94.5">18</text>
<text x="292.8" y="92">16</text>
<text x="297.1" y="93.5">18</text>
<text x="297.1" y="91">16</text>
<text x="150.7" y="96">19</text>
<text x="150.7" y="98.6">21</text>
<text x="150.7" y="101.1">23</text>
<text x="154.9" y="97.1">19</text>
<text x="154.9" y="99.6">21</text>
<text x="162" y="99.6">22</text>
<text x="162" y="97.1">20</text>
<text x="166.2" y="101.1">24</text>
<text x="166.2" y="98.6">22</text>
<text x="166.2" y="96">20</text>
<text x="281.5" y="96">19</text>
<text x="281.5" y="98.6">21</text>
<text x="281.5" y="101.1">23</text>
<text x="285.8" y="97.1">19</text>
<text x="285.8" y="99.6">21</text>
<text x="292.8" y="99.6">22</text>
<text x="292.8" y="97.1">20</text>
<text x="297.1" y="101.1">24</text>
<text x="297.1" y="98.6">22</text>
<text x="297.1" y="96">20</text>
<text x="150.7" y="103.7">25</text>
<text x="150.7" y="106.2">27</text>
<text x="154.9" y="102.2">23</text>
<text x="154.9" y="104.7">25</text>
<text x="154.9" y="107.2">27</text>
<text x="162" y="107.2">28</text>
<text x="162" y="104.7">26</text>
<text x="162" y="102.2">24</text>
<text x="166.2" y="106.2">28</text>
<text x="166.2" y="103.7">26</text>
<text x="233.7" y="107.2">MIPI0</text>
<text x="281.5" y="103.7">25</text>
<text x="281.5" y="106.2">27</text>
<text x="285.8" y="102.2">23</text>
<text x="285.8" y="104.7">25</text>
<text x="285.8" y="107.2">27</text>
<text x="292.8" y="107.2">28</text>
<text x="292.8" y="104.7">26</text>
<text x="292.8" y="102.2">24</text>
<text x="297.1" y="106.2">28</text>
<text x="297.1" y="103.7">26</text>
<text x="150.7" y="108.7">29</text>
<text x="150.7" y="111.3">31</text>
<text x="150.7" y="113.8">33</text>
<text x="154.9" y="109.8">29</text>
<text x="154.9" y="112.3">31</text>
<text x="162" y="112.3">32</text>
<text x="162" y="109.8">30</text>
<text x="166.2" y="113.8">34</text>
<text x="166.2" y="111.3">32</text>
<text x="166.2" y="108.7">30</text>
<text x="281.5" y="108.7">29</text>
<text x="281.5" y="111.3">31</text>
<text x="281.5" y="113.8">33</text>
<text x="285.8" y="109.8">29</text>
<text x="285.8" y="112.3">31</text>
<text x="292.8" y="112.3">32</text>
<text x="292.8" y="109.8">30</text>
<text x="297.1" y="113.8">34</text>
<text x="297.1" y="111.3">32</text>
<text x="297.1" y="108.7">30</text>
<text x="150.7" y="116.4">35</text>
<text x="150.7" y="118.9">37</text>
<text x="154.9" y="114.9">33</text>
<text x="154.9" y="117.4">35</text>
<text x="154.9" y="119.9">37</text>
<text x="162" y="119.9">38</text>
<text x="162" y="117.4">36</text>
<text x="162" y="114.9">34</text>
<text x="166.2" y="118.9">38</text>
<text x="166.2" y="116.4">36</text>
<text x="281.5" y="116.4">35</text>
<text x="281.5" y="118.9">37</text>
<text x="285.8" y="114.9">33</text>
<text x="285.8" y="117.4">35</text>
<text x="285.8" y="119.9">37</text>
<text x="292.8" y="119.9">38</text>
<text x="292.8" y="117.4">36</text>
<text x="292.8" y="114.9">34</text>
<text x="297.1" y="118.9">38</text>
<text x="297.1" y="116.4">36</text>
<text x="338.8" y="114.9">USB3</text>
<text x="338.8" y="117.4">Type-</text>
<text x="150.7" y="121.4">39</text>
<text x="150.7" y="124">41</text>
<text x="154.9" y="122.5">39</text>
<text x="154.9" y="125">41</text>
<text x="162" y="125">42</text>
<text x="162" y="122.5">40</text>
<text x="166.2" y="124">42</text>
<text x="166.2" y="121.4">40</text>
<text x="281.5" y="121.4">39</text>
<text x="281.5" y="124">41</text>
<text x="285.8" y="122.5">39</text>
<text x="285.8" y="125">41</text>
<text x="292.8" y="125">42</text>
<text x="292.8" y="122.5">40</text>
<text x="297.1" y="124">42</text>
<text x="297.1" y="121.4">40</text>
<text x="150.7" y="126.5">43</text>
<text x="150.7" y="129.1">45</text>
<text x="150.7" y="131.6">47</text>
<text x="154.9" y="127.6">43</text>
<text x="154.9" y="130.1">45</text>
<text x="162" y="130.1">46</text>
<text x="162" y="127.6">44</text>
<text x="166.2" y="131.6">48</text>
<text x="166.2" y="129.1">46</text>
<text x="166.2" y="126.5">44</text>
<text x="281.5" y="126.5">43</text>
<text x="281.5" y="129.1">45</text>
<text x="281.5" y="131.6">47</text>
<text x="285.8" y="127.6">43</text>
<text x="285.8" y="130.1">45</text>
<text x="292.8" y="130.1">46</text>
<text x="292.8" y="127.6">44</text>
<text x="297.1" y="131.6">48</text>
<text x="297.1" y="129.1">46</text>
<text x="297.1" y="126.5">44</text>
<text x="150.7" y="134.1">49</text>
<text x="150.7" y="136.7">51</text>
<text x="154.9" y="132.6">47</text>
<text x="154.9" y="135.2">49</text>
<text x="154.9" y="137.7">51</text>
<text x="162" y="137.7">52</text>
<text x="162" y="135.2">50</text>
<text x="162" y="132.6">48</text>
<text x="166.2" y="136.7">52</text>
<text x="166.2" y="134.1">50</text>
<text x="281.5" y="134.1">49</text>
<text x="281.5" y="136.7">51</text>
<text x="285.8" y="132.6">47</text>
<text x="285.8" y="135.2">49</text>
<text x="285.8" y="137.7">51</text>
<text x="292.8" y="137.7">52</text>
<text x="292.8" y="135.2">50</text>
<text x="292.8" y="132.6">48</text>
<text x="297.1" y="136.7">52</text>
<text x="297.1" y="134.1">50</text>
<text x="150.7" y="139.2">53</text>
<text x="150.7" y="141.8">55</text>
<text x="154.9" y="140.3">53</text>
<text x="154.9" y="142.8">55</text>
<text x="162" y="142.8">56</text>
<text x="162" y="140.3">54</text>
<text x="166.2" y="141.8">56</text>
<text x="166.2" y="139.2">54</text>
<text x="232.6" y="139">HDMI0</text>
<text x="281.5" y="139.2">53</text>
<text x="281.5" y="141.8">55</text>
<text x="285.8" y="140.3">53</text>
<text x="285.8" y="142.8">55</text>
<text x="292.8" y="142.8">56</text>
<text x="292.8" y="140.3">54</text>
<text x="297.1" y="141.8">56</text>
<text x="297.1" y="139.2">54</text>
<text x="150.7" y="144.3">57</text>
<text x="150.7" y="146.8">59</text>
<text x="150.7" y="149.4">61</text>
<text x="154.9" y="145.3">57</text>
<text x="154.9" y="147.9">59</text>
<text x="162" y="147.9">60</text>
<text x="162" y="145.3">58</text>
<text x="166.2" y="149.4">62</text>
<text x="166.2" y="146.8">60</text>
<text x="166.2" y="144.3">58</text>
<text x="281.5" y="144.3">57</text>
<text x="281.5" y="146.8">59</text>
<text x="281.5" y="149.4">61</text>
<text x="285.8" y="145.3">57</text>
<text x="285.8" y="147.9">59</text>
<text x="292.8" y="147.9">60</text>
<text x="292.8" y="145.3">58</text>
<text x="297.1" y="149.4">62</text>
<text x="297.1" y="146.8">60</text>
<text x="297.1" y="144.3">58</text>
<text x="150.7" y="151.9">63</text>
<text x="150.7" y="154.5">65</text>
<text x="154.9" y="150.4">61</text>
<text x="154.9" y="153">63</text>
<text x="154.9" y="155.5">65</text>
<text x="162" y="155.5">66</text>
<text x="162" y="153">64</text>
<text x="162" y="150.4">62</text>
<text x="166.2" y="154.5">66</text>
<text x="166.2" y="151.9">64</text>
<text x="234.7" y="154.2">USB2</text>
<text x="281.5" y="151.9">63</text>
<text x="281.5" y="154.5">65</text>
<text x="285.8" y="150.4">61</text>
<text x="285.8" y="153">63</text>
<text x="285.8" y="155.5">65</text>
<text x="292.8" y="155.5">66</text>
<text x="292.8" y="153">64</text>
<text x="292.8" y="150.4">62</text>
<text x="297.1" y="154.5">66</text>
<text x="297.1" y="151.9">64</text>
<text x="150.7" y="157">67</text>
<text x="150.7" y="159.5">69</text>
<text x="154.9" y="158">67</text>
<text x="154.9" y="160.6">69</text>
<text x="162" y="160.6">70</text>
<text x="162" y="158">68</text>
<text x="166.2" y="159.5">70</text>
<text x="166.2" y="157">68</text>
<text x="234.7" y="156.8">Type-A</text>
<text x="281.5" y="157">67</text>
<text x="281.5" y="159.5">69</text>
<text x="285.8" y="158">67</text>
<text x="285.8" y="160.6">69</text>
<text x="292.8" y="160.6">70</text>
<text x="292.8" y="158">68</text>
<text x="297.1" y="159.5">70</text>
<text x="297.1" y="157">68</text>
<text x="150.7" y="162.1">71</text>
<text x="150.7" y="164.6">73</text>
<text x="150.7" y="167.2">75</text>
<text x="154.9" y="163.1">71</text>
<text x="154.9" y="165.7">73</text>
<text x="162" y="165.7">74</text>
<text x="162" y="163.1">72</text>
<text x="166.2" y="167.2">76</text>
<text x="166.2" y="164.6">74</text>
<text x="166.2" y="162.1">72</text>
<text x="281.5" y="162.1">71</text>
<text x="281.5" y="164.6">73</text>
<text x="281.5" y="167.2">75</text>
<text x="285.8" y="163.1">71</text>
<text x="285.8" y="165.7">73</text>
<text x="292.8" y="165.7">74</text>
<text x="292.8" y="163.1">72</text>
<text x="297.1" y="167.2">76</text>
<text x="297.1" y="164.6">74</text>
<text x="297.1" y="162.1">72</text>
<text x="150.7" y="169.7">77</text>
<text x="150.7" y="172.2">79</text>
<text x="154.9" y="168.2">75</text>
<text x="154.9" y="170.7">77</text>
<text x="154.9" y="173.3">79</text>
<text x="162" y="173.3">80</text>
<text x="162" y="170.7">78</text>
<text x="162" y="168.2">76</text>
<text x="166.2" y="172.2">80</text>
<text x="166.2" y="169.7">78</text>
<text x="177.5" y="169.5">GPIO VREF = 3.3V</text>
<text x="281.5" y="169.7">77</text>
<text x="281.5" y="172.2">79</text>
<text x="285.8" y="168.2">75</text>
<text x="285.8" y="170.7">77</text>
<text x="285.8" y="173.3">79</text>
<text x="292.8" y="173.3">80</text>
<text x="292.8" y="170.7">78</text>
<text x="292.8" y="168.2">76</text>
<text x="297.1" y="172.2">80</text>
<text x="297.1" y="169.7">78</text>
<text x="337.6" y="173.3">HDMI0</text>
<text x="150.7" y="174.8">81</text>
<text x="150.7" y="177.3">83</text>
<text x="150.7" y="179.9">85</text>
<text x="154.9" y="175.8">81</text>
<text x="154.9" y="178.4">83</text>
<text x="162" y="178.4">84</text>
<text x="162" y="175.8">82</text>
<text x="166.2" y="179.9">86</text>
<text x="166.2" y="177.3">84</text>
<text x="166.2" y="174.8">82</text>
<text x="281.5" y="174.8">81</text>
<text x="281.5" y="177.3">83</text>
<text x="281.5" y="179.9">85</text>
<text x="285.8" y="175.8">81</text>
<text x="285.8" y="178.4">83</text>
<text x="292.8" y="178.4">84</text>
<text x="292.8" y="175.8">82</text>
<text x="297.1" y="179.9">86</text>
<text x="297.1" y="177.3">84</text>
<text x="297.1" y="174.8">82</text>
<text x="150.7" y="182.4">87</text>
<text x="150.7" y="184.9">89</text>
<text x="154.9" y="180.9">85</text>
<text x="154.9" y="183.4">87</text>
<text x="154.9" y="186">89</text>
<text x="162" y="186">90</text>
<text x="162" y="183.4">88</text>
<text x="162" y="180.9">86</text>
<text x="166.2" y="184.9">90</text>
<text x="166.2" y="182.4">88</text>
<text x="281.5" y="182.4">87</text>
<text x="281.5" y="184.9">89</text>
<text x="285.8" y="180.9">85</text>
<text x="285.8" y="183.4">87</text>
<text x="285.8" y="186">89</text>
<text x="292.8" y="186">90</text>
<text x="292.8" y="183.4">88</text>
<text x="292.8" y="180.9">86</text>
<text x="297.1" y="184.9">90</text>
<text x="297.1" y="182.4">88</text>
<text x="110.2" y="187.2">WiFi &amp; BT Always Enabled</text>
<text x="150.7" y="187.5">91</text>
<text x="150.7" y="190">93</text>
<text x="154.9" y="188.5">91</text>
<text x="154.9" y="191.1">93</text>
<text x="162" y="191.1">94</text>
<text x="162" y="188.5">92</text>
<text x="166.2" y="190">94</text>
<text x="166.2" y="187.5">92</text>
<text x="281.5" y="187.5">91</text>
<text x="281.5" y="190">93</text>
<text x="285.8" y="188.5">91</text>
<text x="285.8" y="191.1">93</text>
<text x="292.8" y="191.1">94</text>
<text x="292.8" y="188.5">92</text>
<text x="297.1" y="190">94</text>
<text x="297.1" y="187.5">92</text>
<text x="150.7" y="192.6">95</text>
<text x="150.7" y="195.1">97</text>
<text x="150.7" y="197.6">99</text>
<text x="154.9" y="193.6">95</text>
<text x="154.9" y="196.1">97</text>
<text x="162" y="196.1">98</text>
<text x="162" y="193.6">96</text>
<text x="166.2" y="197.6">100</text>
<text x="166.2" y="195.1">98</text>
<text x="166.2" y="192.6">96</text>
<text x="281.5" y="192.6">95</text>
<text x="281.5" y="195.1">97</text>
<text x="281.5" y="197.6">99</text>
<text x="285.8" y="193.6">95</text>
<text x="285.8" y="196.1">97</text>
<text x="292.8" y="196.1">98</text>
<text x="292.8" y="193.6">96</text>
<text x="297.1" y="197.6">100</text>
<text x="297.1" y="195.1">98</text>
<text x="297.1" y="192.6">96</text>
<text x="154.9" y="198.7">99</text>
<text x="160.7" y="198.7">100</text>
<text x="232.6" y="198.7">HDMI0</text>
<text x="285.8" y="198.7">99</text>
<text x="291.5" y="198.7">100</text>
<text x="338.8" y="198.7">HDMI0</text>
</g>
<g font-size="2.3" fill="#00f">
<text x="249.9" y="75.5">BOOT_USB2_DN</text>
<text x="249.9" y="78">BOOT_USB2_DP</text>
<text x="249.9" y="85.6">VBUS_EN</text>
<text x="119.1" y="95.8">FAN_PWM</text>
<text x="182.6" y="90.7">FAN_TACHO</text>
<text x="249.9" y="90.7">MIPI0_D0_N</text>
<text x="249.9" y="93.3">MIPI0_D0_P</text>
<text x="119.1" y="98.3">LED_NACT</text>
<text x="249.9" y="98.3">MIPI0_D1_N</text>
<text x="249.9" y="100.9">MIPI0_D1_P</text>
<text x="249.9" y="106">MIPI0_C_N</text>
<text x="315.2" y="106">USB3_RX0_N</text>
<text x="249.9" y="108.5">MIPI0_C_P</text>
<text x="249.9" y="113.6">MIPI0_D2_N</text>
<text x="315.3" y="108.5">USB3_RX0_P</text>
<text x="319.4" y="113.6">USB3_DP</text>
<text x="119.1" y="118.7">CM_GPIO_7</text>
<text x="249.9" y="116.1">MIPI0_D2_P</text>
<text x="319.3" y="116.1">USB3_DN</text>
<text x="119.1" y="123.7">CM_GPIO_25</text>
<text x="119.1" y="121.2">CM_GPIO_8</text>
<text x="249.9" y="121.2">MIPI0_D3_N</text>
<text x="249.9" y="123.7">MIPI0_D3_P</text>
<text x="315.4" y="121.2">USB3_TX0_N</text>
<text x="315.6" y="123.7">USB3_TX0_P</text>
<text x="249.9" y="136.4">HDMI0_CEC</text>
<text x="181.5" y="141.5">EXT_I2C_SCL</text>
<text x="249.9" y="139">HDMI0_HOTPLUG</text>
<text x="181.2" y="144.1">EXT_I2C_SDA</text>
<text x="249.9" y="151.7">USB2_DP</text>
<text x="249.9" y="154.2">USB2_DN</text>
<text x="315.6" y="161.8">HDMI0_D2_N</text>
<text x="315.7" y="159.3">HDMI0_D2_P</text>
<text x="315.7" y="166.9">HDMI0_D1_P</text>
<text x="190.8" y="172">SCL0</text>
<text x="315.6" y="169.5">HDMI0_D1_N</text>
<text x="81" y="178.4">22uF</text>
<text x="92.5" y="178.4">22uF</text>
<text x="105.2" y="178.4">1uF</text>
<text x="115.3" y="178.4">100nF</text>
<text x="190.6" y="174.5">SDA0</text>
<text x="208" y="179.6">100nF</text>
<text x="222" y="179.6">1uF</text>
<text x="315.6" y="177.1">HDMI0_D0_N</text>
<text x="315.7" y="174.5">HDMI0_D0_P</text>
<text x="314" y="184.7">HDMI0_CLK_N</text>
<text x="314.2" y="182.2">HDMI0_CLK_P</text>
<text x="119.1" y="189.8">NRPIBOOT</text>
<text x="180.4" y="187.2">PWR_BUTTON</text>
<text x="119.1" y="194.9">GPIO0</text>
<text x="119.1" y="192.3">LED_NPWR</text>
<text x="189.5" y="197.4">GPIO1</text>
<text x="249.9" y="197.4">HDMI0_SDA</text>
<text x="317" y="197.4">HDMI0_SCL</text>
<text x="149.6" y="202.5">HC-PBB40C-100DS</text>
<text x="281.7" y="202.5">HC-PBB40C-100DS</text>
</g>
<g font-size="1.8" fill="#333">
<text x="77.2" y="60.3">Layout Guidelines:</text>
<text x="77.2" y="62.3">https://pip-assets.raspberrypi.com/categories/944-raspberry-pi-compute-module-5/documents/RP-008180-DS-6-cm5-datasheet.pdf</text>
</g>
</svg>
